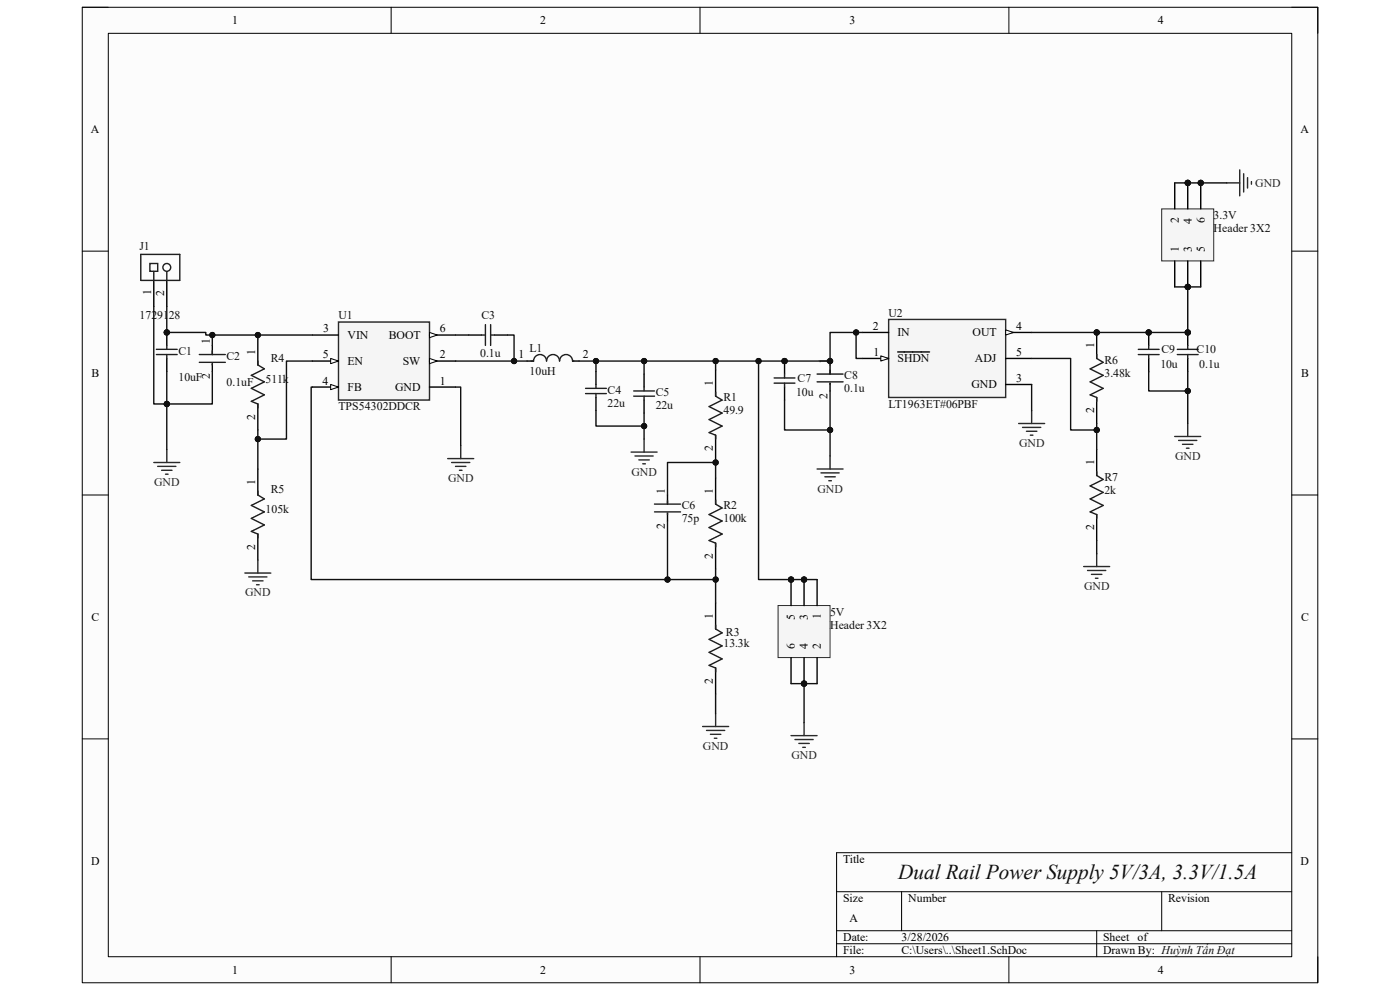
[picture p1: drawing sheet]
<svg xmlns="http://www.w3.org/2000/svg" width="297mm" height="210mm" viewBox="0 0 297 210" stroke-linecap="round" stroke-linejoin="round" font-family="sans-serif">
<path d="M17.5 1.5h262.1v207h-262.1z" fill-rule="evenodd" fill="#fcfcfc"/>
<path d="M17.5 1.5h262.1v207h-262.1z" fill="none" stroke="#000" stroke-width=".21"/>
<path d="M23 7.1h251v195.9h-251z" fill-rule="evenodd" fill="#fcfcfc"/>
<g fill="none" stroke="#000" stroke-width=".21">
<path d="M17.5 1.5h5.5M23 7.1h251v195.9h-251zM83 1.5v5.6M148.5 1.5v5.6M214 1.5v5.6M274 1.5h5.6v5.6M17.5 53.3h5.5M274 53.3h5.6M17.5 105h5.5M274 105h5.6M17.5 156.7h5.5M274 156.7h5.6"/>
<path d="M177.5 189.2h96.5M177.5 197.4h96.5M191.3 189.2v8.2M232.7 197.4v5.6M246.5 189.2v8.2M274 180.9h-96.5v22.1M83 203v5.5M148.5 203v5.5M177.5 200.2h96.5M214 203v5.5M279.6 203v5.5"/>
</g>
<path d="M71.8 68.3h19.3v16.6h-19.3z" fill-rule="evenodd" fill="#f5f5f5"/>
<path d="M71.8 68.3h19.3v16.6h-19.3z" fill="none" stroke="#262626" stroke-width=".3"/>
<path d="M66.3 71.1h5.5M91.1 71.1h5.5" fill="none" stroke="#000" stroke-width=".3"/>
<path d="M91.1 70.5l1.7 .6-1.7 .5z" fill="#fbfbfb"/>
<path d="M91.1 70.5l1.7 .6-1.7 .5z" fill="none" stroke="#000" stroke-width=".21"/>
<path d="M66.3 76.6h5.5" fill="none" stroke="#000" stroke-width=".3"/>
<path d="M70.1 76l1.7 .6-1.7 .5z" fill="#fbfbfb"/>
<path d="M70.1 76l1.7 .6-1.7 .5z" fill="none" stroke="#000" stroke-width=".21"/>
<path d="M66.3 82.1h5.5" fill="none" stroke="#000" stroke-width=".3"/>
<path d="M70.1 81.6l1.7 .5-1.7 .6z" fill="#fbfbfb"/>
<path d="M70.1 81.6l1.7 .5-1.7 .6z" fill="none" stroke="#000" stroke-width=".21"/>
<path d="M91.1 76.6h5.5" fill="none" stroke="#000" stroke-width=".3"/>
<path d="M91.1 76l1.7 .6-1.7 .5z" fill="#fbfbfb"/>
<path d="M91.1 76l1.7 .6-1.7 .5z" fill="none" stroke="#000" stroke-width=".21"/>
<g fill="none" stroke="#000" stroke-width=".3">
<path d="M99.4 71.1h2.8M104.9 71.1h2.8M111.8 76.6h1.4M121.5 76.6h1.3M126.4 78.8v2.8M136.6 79.3v2.8M151.8 78.5v5.5M54.7 99.5v5.5M91.1 82.1h5.5M126.4 84.3v2.8M136.6 84.9v2.7M151.8 92.3v5.5"/>
<path d="M54.7 113.3v5.5M151.8 101.4v5.5M151.8 115.2v5.5M151.8 127.9v5.5M151.8 141.7v5.5"/>
</g>
<g fill="none" stroke="#262626" stroke-width=".3">
<path d="M32.6 98.1h5.5M33.5 98.9h3.8M34.3 99.8h2.2M35.4 95.4v2.7M95 97.3h5.5M95.8 98.1h3.9M96.6 98.9h2.2M97.5 99.8h.5M97.7 94.5v2.8M133.9 95.9h5.5M134.7 96.7h3.9M135.5 97.6h2.2"/>
<path d="M136.4 98.4h.5M136.6 93.1v2.8M35.1 100.6h.6M54.7 118.8v2.8M51.9 121.6h5.6M52.8 122.4h3.8M53.6 123.2h2.2M54.4 124h.6M149.1 154.1h5.5M149.9 155h3.8M150.7 155.8h2.2M151.5 156.6h.6"/>
<path d="M151.8 151.4v2.7"/>
</g>
<g fill="none" stroke="#1c1c1c" stroke-width=".3">
<path d="M102.2 71.1h.8M103 68.9v4.4M104.1 68.9v4.4M104.1 71.1h.8M112.6 76.6h.6a1.38 1.38 0 0 1 1.4-1.4 1.38 1.38 0 0 1 1.4 1.4 1.38 1.38 0 0 1 1.3-1.4 1.38 1.38 0 0 1 1.4 1.4 1.38 1.38 0 0 1 1.2-1.4 1.38 1.38 0 0 1 1.5 1l.1 .4h.2M124.2 83.5h4.4M124.2 82.4h4.4M126.4 81.6v.8M126.4 83.5v.8M134.4 84h4.5M134.4 82.9h4.5M136.6 82.1v.8"/>
<path d="M136.6 84v.9M151.8 83.2v.8l1.4 .9-2.8 1.3 2.8 1.4-2.8 1.4 2.8 1.4-2.8 1.4 1.4 .5v.8M54.7 104.2v.8l1.4 .8-2.8 1.4 2.8 1.4-2.8 1.4 2.8 1.4-2.8 1.3 1.4 .6v.8M151.8 106.1v.8l1.4 .9-2.8 1.4 2.8 1.3-2.8 1.4 2.8 1.4-2.8 1.4 1.4 .5v.8M151.8 132.6v.8l1.4 .9-2.8 1.3 2.8 1.4-2.8 1.4 2.8 1.4-2.8 1.4 1.4 .5v.8"/>
</g>
<circle cx="166.4" cy="76.6" r=".55" fill="#0e0e0e"/>
<circle cx="166.4" cy="76.6" r=".55" fill="none" stroke="#0e0e0e" stroke-width=".21"/>
<path d="M166.4 76.6v2.7M166.4 82.1v2.8" fill="none" stroke="#000" stroke-width=".3"/>
<circle cx="166.4" cy="76.6" r=".55" fill="#0e0e0e"/>
<circle cx="166.4" cy="76.6" r=".55" fill="none" stroke="#0e0e0e" stroke-width=".21"/>
<path d="M166.4 79.3v.9M164.2 80.2h4.5M164.2 81.3h4.5M166.4 81.3v.8" fill="none" stroke="#1c1c1c" stroke-width=".3"/>
<path d="M173.3 99.5h5.6M176.1 96.7v2.8M174.2 100.3h3.8M175 101.1h2.2M175.8 102h.6" fill="none" stroke="#262626" stroke-width=".3"/>
<path d="M188.5 67.8h24.8v16.5h-24.8z" fill-rule="evenodd" fill="#f5f5f5"/>
<path d="M188.5 67.8h24.8v16.5h-24.8z" fill="none" stroke="#262626" stroke-width=".3"/>
<path d="M183 76h5.5" fill="none" stroke="#000" stroke-width=".3"/>
<path d="M186.9 75.5l1.6 .5-1.6 .6z" fill="#fbfbfb"/>
<path d="M186.9 75.5l1.6 .5-1.6 .6z" fill="none" stroke="#000" stroke-width=".21"/>
<path d="M183 70.5h5.5M190.4 74.7h6.8M213.3 70.5h5.6" fill="none" stroke="#000" stroke-width=".3"/>
<path d="M213.3 70l1.7 .5-1.7 .6z" fill="#fbfbfb"/>
<path d="M213.3 70l1.7 .5-1.7 .6z" fill="none" stroke="#000" stroke-width=".21"/>
<path d="M213.3 76h5.6M213.3 81.6h5.6" fill="none" stroke="#000" stroke-width=".3"/>
<path d="M216.1 89.8h5.5M216.9 90.7h3.9M217.8 91.5h2.2M218.6 92.3h.5M218.9 87.1v2.7" fill="none" stroke="#262626" stroke-width=".3"/>
<circle cx="232.7" cy="70.5" r=".55" fill="#0e0e0e"/>
<circle cx="232.7" cy="70.5" r=".55" fill="none" stroke="#0e0e0e" stroke-width=".21"/>
<path d="M232.7 70.5v5.5" fill="none" stroke="#000" stroke-width=".3"/>
<circle cx="232.7" cy="70.5" r=".55" fill="#0e0e0e"/>
<circle cx="232.7" cy="70.5" r=".55" fill="none" stroke="#0e0e0e" stroke-width=".21"/>
<path d="M232.7 84.3v5.5M232.7 95.4v5.5M232.7 109.2v5.5" fill="none" stroke="#000" stroke-width=".3"/>
<path d="M232.7 75.2v.8l1.3 .9-2.7 1.4 2.7 1.3-2.7 1.4 2.7 1.4-2.7 1.4 1.4 .5v.8M232.7 100v.9l1.3 .8-2.7 1.4 2.7 1.4-2.7 1.3 2.7 1.4-2.7 1.4 1.4 .6v.8" fill="none" stroke="#1c1c1c" stroke-width=".3"/>
<path d="M232.7 117.4v2.8M229.9 120.2h5.5M230.7 121h3.9M231.6 121.8h2.2M232.4 122.7h.5" fill="none" stroke="#262626" stroke-width=".3"/>
<circle cx="243.7" cy="70.5" r=".55" fill="#0e0e0e"/>
<circle cx="243.7" cy="70.5" r=".55" fill="none" stroke="#0e0e0e" stroke-width=".21"/>
<path d="M243.7 70.5v2.8M243.7 76v2.8" fill="none" stroke="#000" stroke-width=".3"/>
<circle cx="243.7" cy="70.5" r=".55" fill="#0e0e0e"/>
<circle cx="243.7" cy="70.5" r=".55" fill="none" stroke="#0e0e0e" stroke-width=".21"/>
<path d="M241.5 74.1h4.4M241.5 75.2h4.4M243.7 73.3v.8M243.7 75.2v.8" fill="none" stroke="#1c1c1c" stroke-width=".3"/>
<circle cx="252" cy="70.5" r=".55" fill="#0e0e0e"/>
<circle cx="252" cy="70.5" r=".55" fill="none" stroke="#0e0e0e" stroke-width=".21"/>
<path d="M252 70.5v2.8M252 76v2.8" fill="none" stroke="#000" stroke-width=".3"/>
<circle cx="252" cy="70.5" r=".55" fill="#0e0e0e"/>
<circle cx="252" cy="70.5" r=".55" fill="none" stroke="#0e0e0e" stroke-width=".21"/>
<g fill="none" stroke="#1c1c1c" stroke-width=".3">
<path d="M42.3 75.2h5.5M42.3 76.9h5.5M45 74.4v.8M45 77.1v.3M173.3 79.4h5.6M176.1 78.5v.9M249.8 74.1h4.4M249.8 75.2h4.4M252 73.3v.8M252 75.2v.8M173.3 81h5.6M176.1 81.3v.3"/>
<path d="M138.9 106.9h5.5M138.9 108.6h5.5M141.6 106.1v.8M141.6 108.9v.3"/>
</g>
<path d="M249.2 92.6h5.5M250 93.4h3.9M250.9 94.3h2.2M251.7 95.1h.6M252 89.8v2.8" fill="none" stroke="#262626" stroke-width=".3"/>
<path d="M45 73.3v1.9M45 77.1v1.7M176.1 77.4v2M176.1 81.3v1.6M141.6 105v1.9M141.6 108.9v1.6" fill="none" stroke="#000" stroke-width=".3"/>
<circle cx="170.6" cy="122.9" r=".55" fill="#0e0e0e"/>
<circle cx="170.6" cy="122.9" r=".55" fill="none" stroke="#0e0e0e" stroke-width=".21"/>
<circle cx="170.6" cy="145" r=".55" fill="#0e0e0e"/>
<circle cx="170.6" cy="145" r=".55" fill="none" stroke="#0e0e0e" stroke-width=".21"/>
<circle cx="167.8" cy="122.9" r=".55" fill="#0e0e0e"/>
<circle cx="167.8" cy="122.9" r=".55" fill="none" stroke="#0e0e0e" stroke-width=".21"/>
<path d="M165.1 128.5h11v11h-11z" fill-rule="evenodd" fill="#f5f5f5"/>
<path d="M165.1 128.5h11v11h-11z" fill="none" stroke="#262626" stroke-width=".21"/>
<path d="M170.6 122.9v5.6M173.3 122.9v5.6M173.3 139.5v5.5" fill="none" stroke="#000" stroke-width=".3"/>
<circle cx="170.6" cy="122.9" r=".55" fill="#0e0e0e"/>
<circle cx="170.6" cy="122.9" r=".55" fill="none" stroke="#0e0e0e" stroke-width=".21"/>
<path d="M170.6 139.5v5.5" fill="none" stroke="#000" stroke-width=".3"/>
<circle cx="170.6" cy="145" r=".55" fill="#0e0e0e"/>
<circle cx="170.6" cy="145" r=".55" fill="none" stroke="#0e0e0e" stroke-width=".21"/>
<path d="M167.8 122.9v5.6" fill="none" stroke="#000" stroke-width=".3"/>
<circle cx="167.8" cy="122.9" r=".55" fill="#0e0e0e"/>
<circle cx="167.8" cy="122.9" r=".55" fill="none" stroke="#0e0e0e" stroke-width=".21"/>
<path d="M167.8 139.5v5.5" fill="none" stroke="#000" stroke-width=".3"/>
<path d="M167.8 156.1h5.5M168.7 156.9h3.8M169.5 157.7h2.2M170.3 158.5h.6M170.6 153.3v2.8" fill="none" stroke="#262626" stroke-width=".3"/>
<circle cx="252" cy="60.9" r=".55" fill="#0e0e0e"/>
<circle cx="252" cy="60.9" r=".55" fill="none" stroke="#0e0e0e" stroke-width=".21"/>
<circle cx="252" cy="38.8" r=".55" fill="#0e0e0e"/>
<circle cx="252" cy="38.8" r=".55" fill="none" stroke="#0e0e0e" stroke-width=".21"/>
<circle cx="254.7" cy="38.8" r=".55" fill="#0e0e0e"/>
<circle cx="254.7" cy="38.8" r=".55" fill="none" stroke="#0e0e0e" stroke-width=".21"/>
<path d="M246.5 44.3h11v11.1h-11z" fill-rule="evenodd" fill="#f5f5f5"/>
<path d="M246.5 44.3h11v11.1h-11z" fill="none" stroke="#262626" stroke-width=".21"/>
<path d="M249.2 38.8v5.5M249.2 55.4v5.5M252 55.4v5.5" fill="none" stroke="#000" stroke-width=".3"/>
<circle cx="252" cy="60.9" r=".55" fill="#0e0e0e"/>
<circle cx="252" cy="60.9" r=".55" fill="none" stroke="#0e0e0e" stroke-width=".21"/>
<path d="M252 38.8v5.5" fill="none" stroke="#000" stroke-width=".3"/>
<circle cx="252" cy="38.8" r=".55" fill="#0e0e0e"/>
<circle cx="252" cy="38.8" r=".55" fill="none" stroke="#0e0e0e" stroke-width=".21"/>
<path d="M254.7 38.8v5.5M254.7 55.4v5.5" fill="none" stroke="#000" stroke-width=".3"/>
<circle cx="254.7" cy="38.8" r=".55" fill="#0e0e0e"/>
<circle cx="254.7" cy="38.8" r=".55" fill="none" stroke="#0e0e0e" stroke-width=".21"/>
<path d="M260.3 38.8h2.7M263 36v5.6M263.8 36.9v3.8M264.7 37.7v2.2M265.5 38.5v.6" fill="none" stroke="#262626" stroke-width=".3"/>
<circle cx="35.4" cy="70.5" r=".55" fill="#0e0e0e"/>
<circle cx="35.4" cy="70.5" r=".55" fill="none" stroke="#0e0e0e" stroke-width=".21"/>
<path d="M35.4 70.5v2.8M35.4 76v2.8" fill="none" stroke="#000" stroke-width=".3"/>
<circle cx="35.4" cy="70.5" r=".55" fill="#0e0e0e"/>
<circle cx="35.4" cy="70.5" r=".55" fill="none" stroke="#0e0e0e" stroke-width=".21"/>
<path d="M29.9 54h8.2v5.5h-8.2zM32.6 57.6v1.9M35.4 57.6v1.9M33.2 74.1h4.4M33.2 75.2h4.4M35.4 73.3v.8M35.4 75.2v.8M54.7 76.6v.8l1.4 .8-2.8 1.4 2.8 1.4-2.8 1.4 2.8 1.4-2.8 1.3 1.4 .6v.8" fill="none" stroke="#1c1c1c" stroke-width=".3"/>
<path d="M32.6 59.5v5.5M35.4 59.5v5.5M54.7 71.9v5.5M54.7 85.7v5.5" fill="none" stroke="#000" stroke-width=".3"/>
<circle cx="35.4" cy="56.7" r=".83" fill="#fefefe"/>
<g fill="none" stroke="#1c1c1c" stroke-width=".3">
<path d="M31.8 55.9h1.7v1.7h-1.7z"/>
<circle cx="35.4" cy="56.7" r=".83"/>
</g>
<path d="M96.6 71.1h2.8M96.6 82.1h1.1v12.4M126.4 87.1v3.3h10.2v-2.8" fill="none" stroke="#0e0e0e" stroke-width=".3"/>
<circle cx="136.6" cy="90.4" r=".55" fill="#0e0e0e"/>
<circle cx="136.6" cy="90.4" r=".55" fill="none" stroke="#0e0e0e" stroke-width=".21"/>
<path d="M136.6 90.4v2.7" fill="none" stroke="#0e0e0e" stroke-width=".3"/>
<circle cx="136.6" cy="90.4" r=".55" fill="#0e0e0e"/>
<circle cx="136.6" cy="90.4" r=".55" fill="none" stroke="#0e0e0e" stroke-width=".21"/>
<path d="M66.3 82.1h-.3v40.8h75.6M151.8 147.2v4.2" fill="none" stroke="#0e0e0e" stroke-width=".3"/>
<circle cx="141.6" cy="122.9" r=".55" fill="#0e0e0e"/>
<circle cx="141.6" cy="122.9" r=".55" fill="none" stroke="#0e0e0e" stroke-width=".21"/>
<path d="M181.6 70.5v5.5h1.4" fill="none" stroke="#0e0e0e" stroke-width=".3"/>
<circle cx="181.6" cy="70.5" r=".55" fill="#0e0e0e"/>
<circle cx="181.6" cy="70.5" r=".55" fill="none" stroke="#0e0e0e" stroke-width=".21"/>
<path d="M218.9 76h8.2v15.2h5.6M218.9 81.6v5.5M232.7 114.7v2.7" fill="none" stroke="#0e0e0e" stroke-width=".3"/>
<circle cx="232.7" cy="91.2" r=".55" fill="#0e0e0e"/>
<circle cx="232.7" cy="91.2" r=".55" fill="none" stroke="#0e0e0e" stroke-width=".21"/>
<path d="M176.1 76.6v.8" fill="none" stroke="#0e0e0e" stroke-width=".3"/>
<circle cx="176.1" cy="76.6" r=".55" fill="#0e0e0e"/>
<circle cx="176.1" cy="76.6" r=".55" fill="none" stroke="#0e0e0e" stroke-width=".21"/>
<path d="M141.6 110.5v12.4h10.2v5" fill="none" stroke="#0e0e0e" stroke-width=".3"/>
<circle cx="141.6" cy="122.9" r=".55" fill="#0e0e0e"/>
<circle cx="141.6" cy="122.9" r=".55" fill="none" stroke="#0e0e0e" stroke-width=".21"/>
<circle cx="151.8" cy="122.9" r=".55" fill="#0e0e0e"/>
<circle cx="151.8" cy="122.9" r=".55" fill="none" stroke="#0e0e0e" stroke-width=".21"/>
<path d="M151.8 98.1h-10.2v6.9" fill="none" stroke="#0e0e0e" stroke-width=".3"/>
<circle cx="151.8" cy="98.1" r=".55" fill="#0e0e0e"/>
<circle cx="151.8" cy="98.1" r=".55" fill="none" stroke="#0e0e0e" stroke-width=".21"/>
<path d="M151.8 97.8v3.6" fill="none" stroke="#0e0e0e" stroke-width=".3"/>
<circle cx="151.8" cy="98.1" r=".55" fill="#0e0e0e"/>
<circle cx="151.8" cy="98.1" r=".55" fill="none" stroke="#0e0e0e" stroke-width=".21"/>
<path d="M122.8 76.6h13.8v2.7" fill="none" stroke="#0e0e0e" stroke-width=".3"/>
<circle cx="126.4" cy="76.6" r=".55" fill="#0e0e0e"/>
<circle cx="126.4" cy="76.6" r=".55" fill="none" stroke="#0e0e0e" stroke-width=".21"/>
<circle cx="136.6" cy="76.6" r=".55" fill="#0e0e0e"/>
<circle cx="136.6" cy="76.6" r=".55" fill="none" stroke="#0e0e0e" stroke-width=".21"/>
<path d="M126.4 76.6v2.2" fill="none" stroke="#0e0e0e" stroke-width=".3"/>
<circle cx="126.4" cy="76.6" r=".55" fill="#0e0e0e"/>
<circle cx="126.4" cy="76.6" r=".55" fill="none" stroke="#0e0e0e" stroke-width=".21"/>
<path d="M32.6 65v20.7h2.8" fill="none" stroke="#0e0e0e" stroke-width=".3"/>
<circle cx="35.4" cy="85.7" r=".55" fill="#0e0e0e"/>
<circle cx="35.4" cy="85.7" r=".55" fill="none" stroke="#0e0e0e" stroke-width=".21"/>
<path d="M151.8 76.6v1.9" fill="none" stroke="#0e0e0e" stroke-width=".3"/>
<circle cx="151.8" cy="76.6" r=".55" fill="#0e0e0e"/>
<circle cx="151.8" cy="76.6" r=".55" fill="none" stroke="#0e0e0e" stroke-width=".21"/>
<path d="M232.7 89.8v5.6" fill="none" stroke="#0e0e0e" stroke-width=".3"/>
<circle cx="232.7" cy="91.2" r=".55" fill="#0e0e0e"/>
<circle cx="232.7" cy="91.2" r=".55" fill="none" stroke="#0e0e0e" stroke-width=".21"/>
<path d="M183 70.5h-6.9v6.1h-39.5" fill="none" stroke="#0e0e0e" stroke-width=".3"/>
<circle cx="136.6" cy="76.6" r=".55" fill="#0e0e0e"/>
<circle cx="136.6" cy="76.6" r=".55" fill="none" stroke="#0e0e0e" stroke-width=".21"/>
<circle cx="151.8" cy="76.6" r=".55" fill="#0e0e0e"/>
<circle cx="151.8" cy="76.6" r=".55" fill="none" stroke="#0e0e0e" stroke-width=".21"/>
<circle cx="160.9" cy="76.6" r=".55" fill="#0e0e0e"/>
<circle cx="160.9" cy="76.6" r=".55" fill="none" stroke="#0e0e0e" stroke-width=".21"/>
<circle cx="166.4" cy="76.6" r=".55" fill="#0e0e0e"/>
<circle cx="166.4" cy="76.6" r=".55" fill="none" stroke="#0e0e0e" stroke-width=".21"/>
<circle cx="176.1" cy="76.6" r=".55" fill="#0e0e0e"/>
<circle cx="176.1" cy="76.6" r=".55" fill="none" stroke="#0e0e0e" stroke-width=".21"/>
<circle cx="181.6" cy="70.5" r=".55" fill="#0e0e0e"/>
<circle cx="181.6" cy="70.5" r=".55" fill="none" stroke="#0e0e0e" stroke-width=".21"/>
<path d="M166.4 84.9v6.3h9.7v5.5" fill="none" stroke="#0e0e0e" stroke-width=".3"/>
<circle cx="176.1" cy="91.2" r=".55" fill="#0e0e0e"/>
<circle cx="176.1" cy="91.2" r=".55" fill="none" stroke="#0e0e0e" stroke-width=".21"/>
<path d="M249.2 38.8h2.8" fill="none" stroke="#0e0e0e" stroke-width=".3"/>
<circle cx="252" cy="38.8" r=".55" fill="#0e0e0e"/>
<circle cx="252" cy="38.8" r=".55" fill="none" stroke="#0e0e0e" stroke-width=".21"/>
<path d="M151.8 120.7v2.2" fill="none" stroke="#0e0e0e" stroke-width=".3"/>
<circle cx="151.8" cy="122.9" r=".55" fill="#0e0e0e"/>
<circle cx="151.8" cy="122.9" r=".55" fill="none" stroke="#0e0e0e" stroke-width=".21"/>
<path d="M45 71.1v2.2" fill="none" stroke="#0e0e0e" stroke-width=".3"/>
<circle cx="45" cy="71.1" r=".55" fill="#0e0e0e"/>
<circle cx="45" cy="71.1" r=".55" fill="none" stroke="#0e0e0e" stroke-width=".21"/>
<path d="M35.4 78.8v16.6" fill="none" stroke="#0e0e0e" stroke-width=".3"/>
<circle cx="35.4" cy="85.7" r=".55" fill="#0e0e0e"/>
<circle cx="35.4" cy="85.7" r=".55" fill="none" stroke="#0e0e0e" stroke-width=".21"/>
<path d="M45 78.8v6.9h-9.6" fill="none" stroke="#0e0e0e" stroke-width=".3"/>
<circle cx="35.4" cy="85.7" r=".55" fill="#0e0e0e"/>
<circle cx="35.4" cy="85.7" r=".55" fill="none" stroke="#0e0e0e" stroke-width=".21"/>
<path d="M35.4 65v5.5h8.3v.6h22.6" fill="none" stroke="#0e0e0e" stroke-width=".3"/>
<circle cx="35.4" cy="70.5" r=".55" fill="#0e0e0e"/>
<circle cx="35.4" cy="70.5" r=".55" fill="none" stroke="#0e0e0e" stroke-width=".21"/>
<circle cx="45" cy="71.1" r=".55" fill="#0e0e0e"/>
<circle cx="45" cy="71.1" r=".55" fill="none" stroke="#0e0e0e" stroke-width=".21"/>
<circle cx="54.7" cy="71.1" r=".55" fill="#0e0e0e"/>
<circle cx="54.7" cy="71.1" r=".55" fill="none" stroke="#0e0e0e" stroke-width=".21"/>
<path d="M66.3 76.6h-5.5v16.5h-6.1v6.4" fill="none" stroke="#0e0e0e" stroke-width=".3"/>
<circle cx="54.7" cy="93.1" r=".55" fill="#0e0e0e"/>
<circle cx="54.7" cy="93.1" r=".55" fill="none" stroke="#0e0e0e" stroke-width=".21"/>
<path d="M54.7 71.1v.8" fill="none" stroke="#0e0e0e" stroke-width=".3"/>
<circle cx="54.7" cy="71.1" r=".55" fill="#0e0e0e"/>
<circle cx="54.7" cy="71.1" r=".55" fill="none" stroke="#0e0e0e" stroke-width=".21"/>
<path d="M54.7 91.2v1.9" fill="none" stroke="#0e0e0e" stroke-width=".3"/>
<circle cx="54.7" cy="93.1" r=".55" fill="#0e0e0e"/>
<circle cx="54.7" cy="93.1" r=".55" fill="none" stroke="#0e0e0e" stroke-width=".21"/>
<path d="M107.7 71.1h1.4v5.5h-12.5" fill="none" stroke="#0e0e0e" stroke-width=".3"/>
<circle cx="109.1" cy="76.6" r=".55" fill="#0e0e0e"/>
<circle cx="109.1" cy="76.6" r=".55" fill="none" stroke="#0e0e0e" stroke-width=".21"/>
<path d="M109.1 76.6h2.7" fill="none" stroke="#0e0e0e" stroke-width=".3"/>
<circle cx="109.1" cy="76.6" r=".55" fill="#0e0e0e"/>
<circle cx="109.1" cy="76.6" r=".55" fill="none" stroke="#0e0e0e" stroke-width=".21"/>
<path d="M252 38.8h8.3" fill="none" stroke="#0e0e0e" stroke-width=".3"/>
<circle cx="252" cy="38.8" r=".55" fill="#0e0e0e"/>
<circle cx="252" cy="38.8" r=".55" fill="none" stroke="#0e0e0e" stroke-width=".21"/>
<circle cx="254.7" cy="38.8" r=".55" fill="#0e0e0e"/>
<circle cx="254.7" cy="38.8" r=".55" fill="none" stroke="#0e0e0e" stroke-width=".21"/>
<path d="M160.9 76.6v46.3h12.4" fill="none" stroke="#0e0e0e" stroke-width=".3"/>
<circle cx="160.9" cy="76.6" r=".55" fill="#0e0e0e"/>
<circle cx="160.9" cy="76.6" r=".55" fill="none" stroke="#0e0e0e" stroke-width=".21"/>
<circle cx="167.8" cy="122.9" r=".55" fill="#0e0e0e"/>
<circle cx="167.8" cy="122.9" r=".55" fill="none" stroke="#0e0e0e" stroke-width=".21"/>
<circle cx="170.6" cy="122.9" r=".55" fill="#0e0e0e"/>
<circle cx="170.6" cy="122.9" r=".55" fill="none" stroke="#0e0e0e" stroke-width=".21"/>
<path d="M167.8 145h5.5" fill="none" stroke="#0e0e0e" stroke-width=".3"/>
<circle cx="170.6" cy="145" r=".55" fill="#0e0e0e"/>
<circle cx="170.6" cy="145" r=".55" fill="none" stroke="#0e0e0e" stroke-width=".21"/>
<path d="M170.6 145v8.3" fill="none" stroke="#0e0e0e" stroke-width=".3"/>
<circle cx="170.6" cy="145" r=".55" fill="#0e0e0e"/>
<circle cx="170.6" cy="145" r=".55" fill="none" stroke="#0e0e0e" stroke-width=".21"/>
<path d="M176.1 82.9v8.3" fill="none" stroke="#0e0e0e" stroke-width=".3"/>
<circle cx="176.1" cy="91.2" r=".55" fill="#0e0e0e"/>
<circle cx="176.1" cy="91.2" r=".55" fill="none" stroke="#0e0e0e" stroke-width=".21"/>
<path d="M249.2 60.9h2.8v9.6h-33.1" fill="none" stroke="#0e0e0e" stroke-width=".3"/>
<circle cx="252" cy="60.9" r=".55" fill="#0e0e0e"/>
<circle cx="252" cy="60.9" r=".55" fill="none" stroke="#0e0e0e" stroke-width=".21"/>
<circle cx="252" cy="70.5" r=".55" fill="#0e0e0e"/>
<circle cx="252" cy="70.5" r=".55" fill="none" stroke="#0e0e0e" stroke-width=".21"/>
<circle cx="243.7" cy="70.5" r=".55" fill="#0e0e0e"/>
<circle cx="243.7" cy="70.5" r=".55" fill="none" stroke="#0e0e0e" stroke-width=".21"/>
<circle cx="232.7" cy="70.5" r=".55" fill="#0e0e0e"/>
<circle cx="232.7" cy="70.5" r=".55" fill="none" stroke="#0e0e0e" stroke-width=".21"/>
<path d="M243.7 78.8v4.1h8.3v-4.1" fill="none" stroke="#0e0e0e" stroke-width=".3"/>
<circle cx="252" cy="82.9" r=".55" fill="#0e0e0e"/>
<circle cx="252" cy="82.9" r=".55" fill="none" stroke="#0e0e0e" stroke-width=".21"/>
<path d="M252 60.9h2.7" fill="none" stroke="#0e0e0e" stroke-width=".3"/>
<circle cx="252" cy="60.9" r=".55" fill="#0e0e0e"/>
<circle cx="252" cy="60.9" r=".55" fill="none" stroke="#0e0e0e" stroke-width=".21"/>
<path d="M252 82.9v6.9" fill="none" stroke="#0e0e0e" stroke-width=".3"/>
<circle cx="252" cy="82.9" r=".55" fill="#0e0e0e"/>
<circle cx="252" cy="82.9" r=".55" fill="none" stroke="#0e0e0e" stroke-width=".21"/>
<text font-size="4.5" fill="#0e0e0e" x="190.5" y="186.5">Dual Rail Power Supply 5V/3A, 3.3V/1.5A</text>
<g font-size="2.5">
<text x="49.3" y="5.1">1</text>
<text x="114.6" y="5.1">2</text>
<text x="180.2" y="5.1">3</text>
<text x="245.6" y="5.1">4</text>
<text x="19.3" y="28.2">A</text>
<text x="275.9" y="28.2">A</text>
<text x="250.1" y="47.4" transform="rotate(-90 250.1 47.4)">2</text>
<text x="252.8" y="47.4" transform="rotate(-90 252.8 47.4)">4</text>
<text x="255.6" y="47.4" transform="rotate(-90 255.6 47.4)">6</text>
<text x="250.1" y="53.4" transform="rotate(-90 250.1 53.4)">1</text>
<text x="252.8" y="53.4" transform="rotate(-90 252.8 53.4)">3</text>
<text x="255.6" y="53.4" transform="rotate(-90 255.6 53.4)">5</text>
<text x="32.1" y="62.7" transform="rotate(-90 32.1 62.7)">1</text>
<text x="34.8" y="62.8" transform="rotate(-90 34.8 62.8)">2</text>
<text x="68.5" y="70.5">3</text>
<text x="73.7" y="71.9">VIN</text>
<text x="82.5" y="71.9">BOOT</text>
<text x="93.3" y="70.5">6</text>
<text x="185.2" y="70">2</text>
<text x="190.4" y="71.4">IN</text>
<text x="206.3" y="71.4">OUT</text>
<text x="215.6" y="70">4</text>
<text x="44.5" y="73" transform="rotate(-90 44.5 73)">1</text>
<text x="54.1" y="75.2" transform="rotate(-90 54.1 75.2)">1</text>
<text x="68.5" y="76">5</text>
<text x="73.7" y="77.4">EN</text>
<text x="85.5" y="77.4">SW</text>
<text x="93.3" y="76">2</text>
<text x="110" y="76">1</text>
<text x="123.7" y="76">2</text>
<text x="175.6" y="77.1" transform="rotate(-90 175.6 77.1)">1</text>
<text x="185.3" y="75.5">1</text>
<text x="190.4" y="76.9">SHDN</text>
<text x="206.8" y="76.9">ADJ</text>
<text x="215.6" y="75.5">5</text>
<text x="232.1" y="73.8" transform="rotate(-90 232.1 73.8)">1</text>
<text x="19.4" y="80">B</text>
<text x="44.5" y="80.5" transform="rotate(-90 44.5 80.5)">2</text>
<text x="68.4" y="81.6">4</text>
<text x="73.7" y="82.9">FB</text>
<text x="83.9" y="82.9">GND</text>
<text x="93.3" y="81.6">1</text>
<text x="151.3" y="81.8" transform="rotate(-90 151.3 81.8)">1</text>
<text x="206.1" y="82.4">GND</text>
<text x="215.6" y="81">3</text>
<text x="276" y="80">B</text>
<text x="54.1" y="89" transform="rotate(-90 54.1 89)">2</text>
<text x="175.6" y="84.6" transform="rotate(-90 175.6 84.6)">2</text>
<text x="232.1" y="87.7" transform="rotate(-90 232.1 87.7)">2</text>
<text x="151.3" y="95.7" transform="rotate(-90 151.3 95.7)">2</text>
<text x="232.1" y="98.7" transform="rotate(-90 232.1 98.7)">1</text>
<text x="54.1" y="102.8" transform="rotate(-90 54.1 102.8)">1</text>
<text x="141.1" y="104.7" transform="rotate(-90 141.1 104.7)">1</text>
<text x="151.3" y="104.7" transform="rotate(-90 151.3 104.7)">1</text>
<text x="141.1" y="112.2" transform="rotate(-90 141.1 112.2)">2</text>
<text x="232.1" y="112.5" transform="rotate(-90 232.1 112.5)">2</text>
<text x="54.1" y="116.6" transform="rotate(-90 54.1 116.6)">2</text>
<text x="151.3" y="118.6" transform="rotate(-90 151.3 118.6)">2</text>
<text x="19.4" y="131.7">C</text>
<text x="151.3" y="131.2" transform="rotate(-90 151.3 131.2)">1</text>
<text x="168.7" y="131.5" transform="rotate(-90 168.7 131.5)">5</text>
<text x="171.4" y="131.4" transform="rotate(-90 171.4 131.4)">3</text>
<text x="174.2" y="131.3" transform="rotate(-90 174.2 131.3)">1</text>
<text x="276" y="131.7">C</text>
<text x="168.7" y="137.6" transform="rotate(-90 168.7 137.6)">6</text>
<text x="171.4" y="137.6" transform="rotate(-90 171.4 137.6)">4</text>
<text x="174.2" y="137.6" transform="rotate(-90 174.2 137.6)">2</text>
<text x="151.3" y="145" transform="rotate(-90 151.3 145)">2</text>
<text x="19.3" y="183.4">D</text>
<text x="178.9" y="183.1">Title</text>
<text x="275.9" y="183.4">D</text>
<text x="178.9" y="191.4">Size</text>
<text x="192.7" y="191.4">Number</text>
<text x="247.8" y="191.4">Revision</text>
<text x="180.2" y="195.5">A</text>
<text x="178.9" y="199.6">Date:</text>
<text x="178.9" y="202.4">File:</text>
<text x="191.3" y="199.6">3/28/2026</text>
<text x="191.3" y="202.4">C:\Users\..\Sheet1.SchDoc</text>
<text x="234" y="202.4">Drawn By: Huỳnh Tấn Đạt</text>
<text x="234" y="199.6">Sheet</text>
<text x="241.4" y="199.6">of</text>
<text x="49.3" y="206.5">1</text>
<text x="114.6" y="206.5">2</text>
<text x="180.2" y="206.5">3</text>
<text x="245.6" y="206.5">4</text>
</g>
<g font-size="2.5" fill="#262626">
<text x="266.3" y="39.6">GND</text>
<text x="216.2" y="94.8">GND</text>
<text x="134" y="100.9">GND</text>
<text x="249.3" y="97.6">GND</text>
<text x="32.7" y="103.1">GND</text>
<text x="95.1" y="102.3">GND</text>
<text x="173.4" y="104.5">GND</text>
<text x="230" y="125.1">GND</text>
<text x="52" y="126.5">GND</text>
<text x="149.1" y="159.1">GND</text>
<text x="167.9" y="161">GND</text>
</g>
<g font-size="2.5" fill="#0e0e0e">
<text x="257.5" y="46.5">3.3V</text>
<text x="29.6" y="53.1">J1</text>
<text x="257.5" y="49.3">Header 3X2</text>
<text x="29.6" y="67.8">1729128</text>
<text x="71.8" y="67.8">U1</text>
<text x="102.2" y="67.8">C3</text>
<text x="188.5" y="67.2">U2</text>
<text x="37.8" y="75.2">C1</text>
<text x="48" y="76.3">C2</text>
<text x="57.4" y="76.9">R4</text>
<text x="101.9" y="75.8">0.1u</text>
<text x="112.4" y="74.7">L1</text>
<text x="234.3" y="77.1">R6</text>
<text x="246.2" y="78">10u</text>
<text x="246.4" y="74.9">C9</text>
<text x="253.9" y="74.9">C10</text>
<text x="254.4" y="78">0.1u</text>
<text x="37.8" y="80.7">10uF</text>
<text x="48" y="81.8">0.1uF</text>
<text x="56.3" y="81.3">511k</text>
<text x="112.4" y="79.6">10uH</text>
<text x="128.9" y="83.5">C4</text>
<text x="169.2" y="81">C7</text>
<text x="179.1" y="80.5">C8</text>
<text x="179.1" y="83.2">0.1u</text>
<text x="234.3" y="79.9">3.48k</text>
<text x="71.8" y="87.1">TPS54302DDCR</text>
<text x="128.9" y="86.3">22u</text>
<text x="139.1" y="84">C5</text>
<text x="139.1" y="86.8">22u</text>
<text x="153.5" y="85.1">R1</text>
<text x="153.5" y="87.9">49.9</text>
<text x="168.9" y="84">10u</text>
<text x="188.5" y="86.5">LT1963ET#06PBF</text>
<text x="234.3" y="102">R7</text>
<text x="57.4" y="104.5">R5</text>
<text x="234.3" y="104.7">2k</text>
<text x="56.3" y="108.9">105k</text>
<text x="144.7" y="108">C6</text>
<text x="144.7" y="110.8">75p</text>
<text x="153.5" y="108">R2</text>
<text x="153.5" y="110.8">100k</text>
<text x="176.1" y="130.7">5V</text>
<text x="153.5" y="137.3">13.3k</text>
<text x="154" y="134.8">R3</text>
<text x="176.1" y="133.4">Header 3X2</text>
</g>
</svg>
